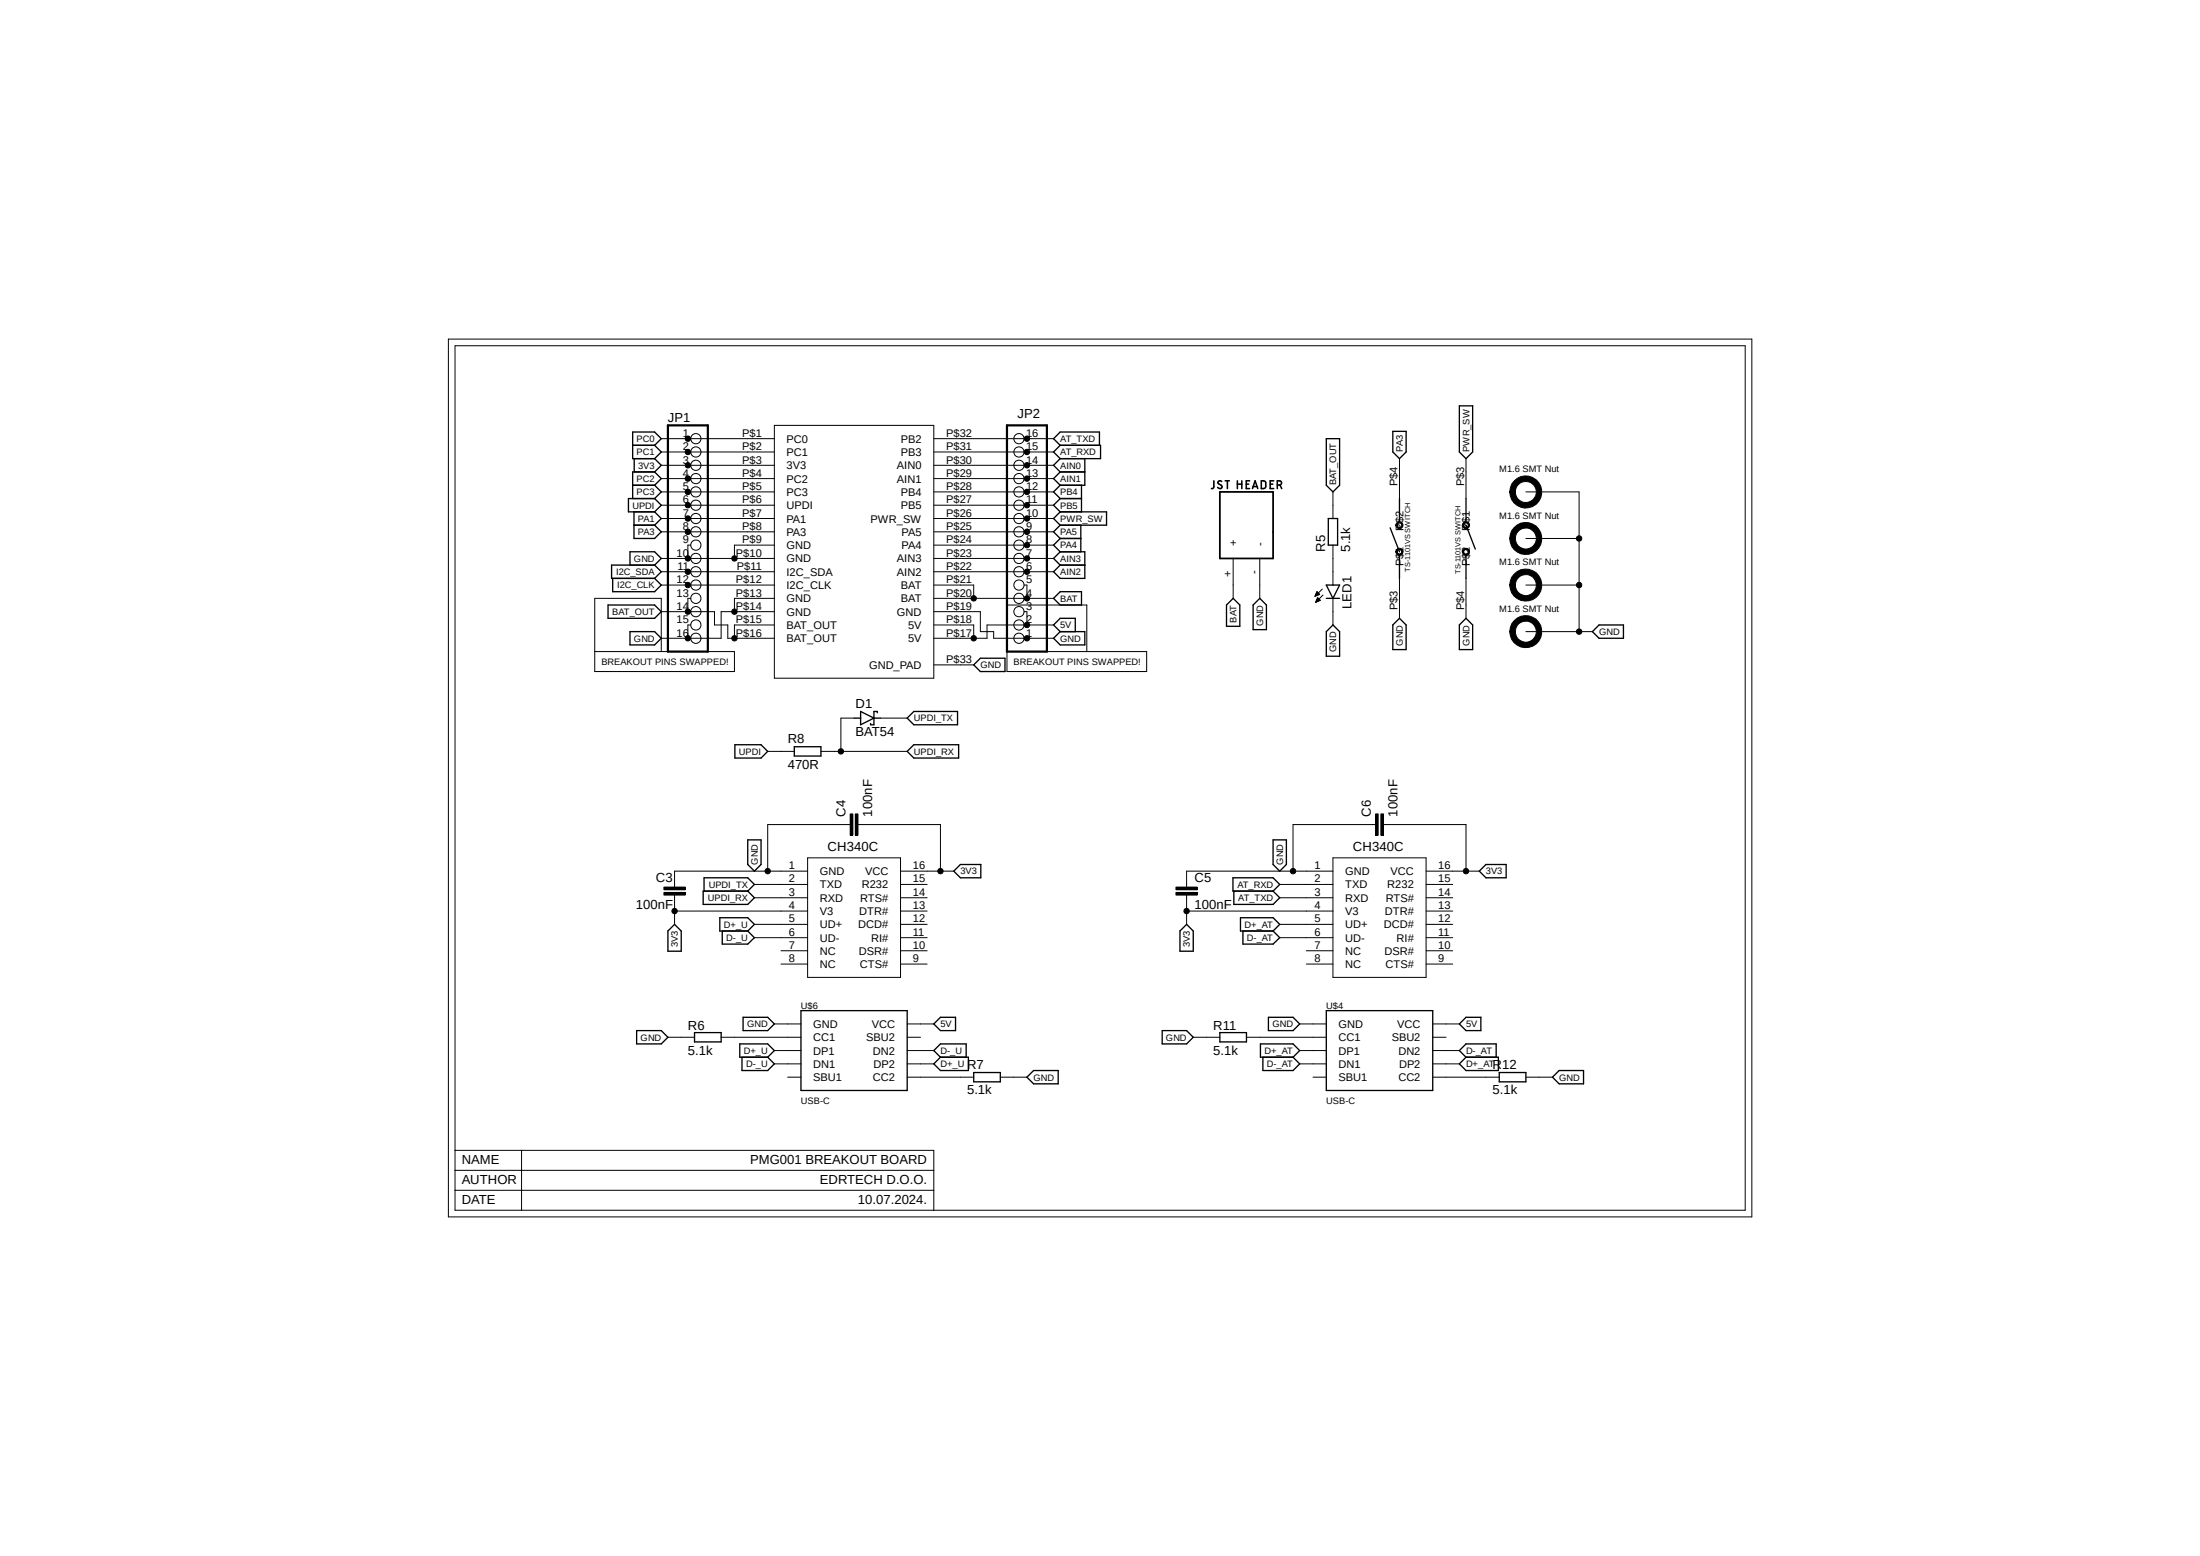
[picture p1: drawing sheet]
<svg xmlns="http://www.w3.org/2000/svg" width="420mm" height="297mm" viewBox="0 0 420 297" stroke-linecap="round" stroke-linejoin="round" font-family="sans-serif">
<path d="M85.5 64.6l249.1 167.8M334.6 64.6l-249.1 167.8" fill="none" stroke="#fff" stroke-width=".19"/>
<g fill="none" stroke="#000" stroke-width=".19">
<path d="M85.6 64.7h248.8v167.6h-248.8zM86.9 66h246.3v165h-246.3zM126.2 83.7h21.6M126.2 86.3h21.6M126.2 88.8h21.6M126.2 91.4h21.6M126.2 93.9h21.6M126.2 96.4h21.6M126.2 99h21.6M147.8 81.2h30.5v48.3h-30.5zM178.3 83.7h22.8M178.3 86.3h22.8"/>
<path d="M178.3 88.8h22.8M178.3 91.4h22.8M178.3 93.9h22.8M178.3 96.4h22.8M178.3 99h22.8M254.5 93.9v5.1M266.6 99.9a.7 .7 0 0 1 1.1 0 .7 .7 0 0 1-.4 1.1 .7 .7 0 0 1-.9-.8h.3a.45 .45 0 0 1 .5-.4 .45 .45 0 0 1 .4 .5 .45 .45 0 0 1-.6 .3l-.3-.4h-.3zM267.2 87.5v7.7M279.3 99.9a.7 .7 0 0 1 1.1 0 .7 .7 0 0 1-.4 1.1 .7 .7 0 0 1-.9-.8h.3a.45 .45 0 0 1 .5-.4 .45 .45 0 0 1 .4 .5 .45 .45 0 0 1-.6 .3l-.3-.4h-.3zM279.9 87.5v7.7M289.1 91.8a3.1 3.1 0 0 1 4.8 .6 3.1 3.1 0 0 1-1.8 4.5 3.1 3.1 0 0 1-3.9-3h1.1a2.01 2.01 0 0 1 2.7-1.9 2.01 2.01 0 0 1 .8 3.2 2.01 2.01 0 0 1-3.3-.3l-.2-1h-1.1l.4-1.5zM291.3 93.9h10.2v26.7"/>
<path d="M126.2 101.5h21.6M126.2 106.6h21.6M126.2 109.1h21.6M126.2 111.7h21.6M126.2 116.8h10.2v2.5h2.5v2.5h8.9M131.9 114.2h-.6v2.6M131.9 104.1h-.6v2.5M131.9 119.3h-.6v2.5M147.8 114.2h-7.6v2.6M147.8 104.1h-7.6v2.5M147.8 119.3h-7.6v2.5M147.8 116.8h-10.1v5h-11.5"/>
<path d="M178.3 114.2h22.8M178.3 101.5h22.8M178.3 104.1h22.8M178.3 106.6h22.8M178.3 109.1h22.8M178.3 111.7h7.6v2.5M178.3 116.8h8.9v3.8h2.5v1.2h11.4M178.3 119.3h7.6v2.5M195.5 111.7h.5v2.5M195.5 116.8h.5v2.5M201.1 119.3h-12.7v2.5h-10.1M235.4 106.6v7.6"/>
<path d="M240.5 106.6v7.6M251.1 113.7h.1M251.1 113.7h.3M251.2 113.6h.4M251.2 113.5h.6M251.2 113.4h.7M251.2 114.9h.1M251.2 113.3h.6M251.2 114.8h.3M251.2 114.7h.5M251.3 113.2h.4M251.3 114.6h.6"/>
<path d="M251.3 113.2h.3M251.3 114.6h.7M251.4 113h.1M251.4 114.5h.5M251.4 112.9l.5 .6-.9 .3zM251.4 114.4h.4M251.5 114.3h.3M251.5 114.2h.2M251.5 114.1l.6 .5-.9 .4zM251.5 114.1l.1 .1M252.4 112.4l-1.4 1.4M252.6 113.6l-1.4 1.4"/>
<path d="M254.5 104.1v7.6M254.5 114.2v5.1M266.6 105a.7 .7 0 0 1 1.1 0 .7 .7 0 0 1-.4 1.1 .7 .7 0 0 1-.9-.8h.3a.45 .45 0 0 1 .5-.4 .45 .45 0 0 1 .4 .5 .45 .45 0 0 1-.6 .3l-.3-.4h-.3zM267.2 110.4v7.6M279.3 105a.7 .7 0 0 1 1.1 0 .7 .7 0 0 1-.4 1.1 .7 .7 0 0 1-.9-.8h.3a.45 .45 0 0 1 .5-.4 .45 .45 0 0 1 .4 .5 .45 .45 0 0 1-.6 .3l-.3-.4h-.3zM279.9 110.4v7.6M289.1 100.7a3.1 3.1 0 0 1 4.8 .6 3.1 3.1 0 0 1-1.8 4.5 3.1 3.1 0 0 1-3.9-3h1.1a2.01 2.01 0 0 1 2.7-1.9 2.01 2.01 0 0 1 .8 3.2 2.01 2.01 0 0 1-3.3-.3l-.2-1h-1.1l.4-1.5zM289.1 109.6a3.1 3.1 0 0 1 4.8 .6 3.1 3.1 0 0 1-1.8 4.5 3.1 3.1 0 0 1-3.9-3h1.1a2.01 2.01 0 0 1 2.7-1.9 2.01 2.01 0 0 1 .8 3.2 2.01 2.01 0 0 1-3.3-.4l-.2-.9h-1.1l.4-1.5zM289.1 118.5a3.1 3.1 0 0 1 4.8 .5 3.1 3.1 0 0 1-1.8 4.6 3.1 3.1 0 0 1-3.9-3h1.1a2.01 2.01 0 0 1 2.7-1.9 2.01 2.01 0 0 1 .8 3.2 2.01 2.01 0 0 1-3.3-.4l-.2-.9h-1.1l.4-1.5zM291.3 111.7h10.2M291.3 102.8h10.2M113.5 124.4h26.7v3.8h-26.7v-14h12.7v10.2"/>
<path d="M163.1 137.1h-2.6v6.3M168.1 137.1h5.1M178.3 126.9h7.6M192.2 124.4h26.7v3.8h-26.7v-12.7h15.3v8.9M291.3 120.6h12.7M146.6 143.4h5M156.7 143.4h16.5M162.3 155.4h.5v4h-.5zM162.3 157.4h-15.7v8.9M163.3 155.4h.5v4h-.5zM163.8 157.4h15.7v8.9M262.6 155.4h.5v4h-.5z"/>
<path d="M262.6 157.4h-15.8v8.9M263.6 155.4h.5v4h-.5zM264.1 157.4h15.8v8.9M126.7 170.3h4.1v.6h-4.1zM126.7 169.3h4.1v.5h-4.1zM128.8 173.9h25.4M128.8 170.9v5.5M144 168.8h10.2M144 171.4h10.2M144 176.4h10.2M144 179h10.2M154.2 166.3h-25.4v3"/>
<path d="M154.2 163.7h17.7v22.9h-17.7zM171.9 166.3h10.2M171.9 168.8h5.1M171.9 171.4h5.1M171.9 173.9h5.1M171.9 176.4h5.1M171.9 179h5.1M224.5 170.3h4.1v.6h-4.1zM224.5 169.3h4.1v.5h-4.1zM226.5 173.9h28M226.5 170.9v5.5M244.3 168.8h10.2"/>
<path d="M244.3 171.4h10.2M244.3 176.4h10.2M244.3 179h10.2M254.5 163.7h17.7v22.9h-17.7zM254.5 166.3h-28v3M272.2 166.3h10.2M272.2 168.8h5.1M272.2 171.4h5.1M272.2 173.9h5.1M272.2 176.4h5.1M272.2 179h5.1M127.5 198h5.1"/>
<path d="M137.7 198h15.2M147.8 195.5h5.1M149.1 181.5h5.1M149.1 184h5.1M171.9 181.5h5.1M171.9 184h5.1M173.2 195.5h5.1M173.2 198h2.5M227.8 198h5.1M238 198h15.2M248.1 195.5h5.1M249.4 181.5h5.1"/>
<path d="M249.4 184h5.1M272.2 181.5h5.1M272.2 184h5.1M273.5 195.5h5.1M273.5 198h2.6M86.9 219.6h91.4v11.4M99.6 219.6v11.4M147.8 200.5h5.1M147.8 203.1h5.1M150.4 205.6h2.5M173.2 200.5h5.1M173.2 203.1h5.1"/>
<path d="M173.2 205.6h12.7M191 205.6h5M248.1 200.5h5.1M248.1 203.1h5.1M250.7 205.6h2.5M273.5 200.5h5.1M273.5 203.1h5.1M273.5 205.6h12.7M291.3 205.6h5.1M86.9 223.4h91.4M86.9 227.2h91.4"/>
<circle cx="131.3" cy="86.3" r=".51"/>
<circle cx="131.3" cy="99" r=".51"/>
<circle cx="131.3" cy="96.4" r=".51"/>
<circle cx="131.3" cy="88.8" r=".51"/>
<circle cx="131.3" cy="91.4" r=".51"/>
<circle cx="131.3" cy="83.7" r=".51"/>
<circle cx="131.3" cy="93.9" r=".51"/>
<circle cx="132.8" cy="88.8" r=".98"/>
<circle cx="132.8" cy="96.4" r=".98"/>
<circle cx="132.8" cy="99" r=".98"/>
<circle cx="132.8" cy="86.3" r=".98"/>
<circle cx="132.8" cy="93.9" r=".98"/>
<circle cx="132.8" cy="83.7" r=".98"/>
<circle cx="132.8" cy="91.4" r=".98"/>
<circle cx="194.5" cy="96.4" r=".98"/>
<circle cx="194.5" cy="99" r=".98"/>
<circle cx="194.5" cy="88.8" r=".98"/>
<circle cx="194.5" cy="86.3" r=".98"/>
<circle cx="194.5" cy="93.9" r=".98"/>
<circle cx="194.5" cy="83.7" r=".98"/>
<circle cx="194.5" cy="91.4" r=".98"/>
<circle cx="196" cy="83.7" r=".51"/>
<circle cx="196" cy="96.4" r=".51"/>
<circle cx="196" cy="93.9" r=".51"/>
<circle cx="196" cy="86.3" r=".51"/>
<circle cx="196" cy="99" r=".51"/>
<circle cx="196" cy="91.4" r=".51"/>
<circle cx="196" cy="88.8" r=".51"/>
<circle cx="131.3" cy="106.6" r=".51"/>
<circle cx="131.3" cy="116.8" r=".51"/>
<circle cx="131.3" cy="101.5" r=".51"/>
<circle cx="131.3" cy="109.1" r=".51"/>
<circle cx="131.3" cy="111.7" r=".51"/>
<circle cx="132.8" cy="104.1" r=".98"/>
<circle cx="132.8" cy="109.1" r=".98"/>
<circle cx="132.8" cy="111.7" r=".98"/>
<circle cx="132.8" cy="106.6" r=".98"/>
<circle cx="132.8" cy="101.5" r=".98"/>
<circle cx="132.8" cy="119.3" r=".98"/>
<circle cx="132.8" cy="116.8" r=".98"/>
<circle cx="132.8" cy="114.2" r=".98"/>
<circle cx="140.2" cy="106.6" r=".51"/>
<circle cx="140.2" cy="116.8" r=".51"/>
<circle cx="185.9" cy="114.2" r=".51"/>
<circle cx="194.5" cy="111.7" r=".98"/>
<circle cx="194.5" cy="116.8" r=".98"/>
<circle cx="194.5" cy="104.1" r=".98"/>
<circle cx="194.5" cy="101.5" r=".98"/>
<circle cx="194.5" cy="119.3" r=".98"/>
<circle cx="194.5" cy="109.1" r=".98"/>
<circle cx="194.5" cy="106.6" r=".98"/>
<circle cx="194.5" cy="114.2" r=".98"/>
<circle cx="196" cy="119.3" r=".51"/>
<circle cx="196" cy="101.5" r=".51"/>
<circle cx="196" cy="104.1" r=".51"/>
<circle cx="196" cy="114.2" r=".51"/>
<circle cx="196" cy="109.1" r=".51"/>
<circle cx="196" cy="106.6" r=".51"/>
<circle cx="301.5" cy="102.8" r=".51"/>
<circle cx="301.5" cy="111.7" r=".51"/>
<circle cx="131.3" cy="121.8" r=".51"/>
<circle cx="132.8" cy="121.8" r=".98"/>
<circle cx="140.2" cy="121.8" r=".51"/>
<circle cx="185.9" cy="121.8" r=".51"/>
<circle cx="194.5" cy="121.8" r=".98"/>
<circle cx="196" cy="121.8" r=".51"/>
<circle cx="301.5" cy="120.6" r=".51"/>
<circle cx="160.5" cy="143.4" r=".51"/>
<circle cx="128.8" cy="173.9" r=".51"/>
<circle cx="146.6" cy="166.3" r=".51"/>
<circle cx="179.5" cy="166.3" r=".51"/>
<circle cx="226.5" cy="173.9" r=".51"/>
<circle cx="246.8" cy="166.3" r=".51"/>
<circle cx="279.9" cy="166.3" r=".51"/>
</g>
<g fill="none" stroke="#000" stroke-width=".25">
<path d="M278.6 77.5h2.5v8.8l-1.2 1.2-1.3-1.2zM120.8 85h4.2M120.8 92.6h4.2M121 97.7v5.1h4l1.2-1.3-1.2-1.3M121.1 87.5v2.6M125 95.2l1.2 1.2-1.2 1.3M125 95.2h-5v2.5h5M125 85l1.2-1.3-1.2-1.2h-4.2v5h4.2M125 90.1h-4.2v5.1M125 85l1.2 1.3-1.2 1.2M125 87.5l1.2 1.3-1.2 1.3M125 90.1l1.2 1.3-1.2 1.2"/>
<path d="M125 92.6l1.2 1.3-1.2 1.3M125 97.7l1.2 1.3-1.2 1.2M202.4 87.5l-1.3 1.3 1.3 1.3M202.4 97.7h8.8v2.5h-8.8M202.4 95.2h4.1M202.4 85l-1.3-1.3 1.3-1.2h7.5v2.5M202.4 85h7.7v2.5h-7.7M202.4 85l-1.3 1.3 1.3 1.2M202.4 90.1h4.7M202.4 97.7l-1.3 1.3 1.3 1.2M202.4 95.2l-1.3 1.2 1.3 1.3M202.4 92.6l-1.3 1.3 1.3 1.3"/>
<path d="M202.4 90.1l-1.3 1.3 1.3 1.2M206.5 92.6v5.1M207.1 87.5v5.1h-4.7M253.2 83.7h2.5v8.9l-1.2 1.3-1.3-1.3zM253.6 99h1.8v5.1h-1.8zM265.9 82.3h2.5v4l-1.2 1.2-1.3-1.2zM267.2 95.2v4.5M279.9 95.2v4.5M116.1 115.5h8.9l1.2 1.3-1.2 1.2h-8.9zM117 110.4v2.5h8l1.2-1.2-1.2-1.3M120.3 107.9v-2.6h4.7l1.2 1.3-1.2 1.3M121 100.2h4"/>
<path d="M125 107.9h-8.2v2.5h8.2M125 107.9l1.2 1.2-1.2 1.3M201.1 114.2l1.3-1.3h4.1v2.6h-4.1zM202.4 105.3h4.7v5.1h-4.7l-1.3-1.3 1.3-1.2M202.4 107.9h4.7M202.4 102.8l-1.3 1.3 1.3 1.2M202.4 102.8h3.9M202.4 105.3l-1.3 1.3 1.3 1.3M202.4 100.2l-1.3 1.3 1.3 1.3M206.3 100.2v5.1M235.4 114.2l1.3 1.3v4h-2.6v-4zM239.2 115.5l1.3-1.3 1.3 1.3v4.7h-2.6z"/>
<path d="M253.2 111.7h2.5l-1.2 2.5zM253.2 114.2h2.5M254.5 119.3l1.2 1.3v4.7h-2.5v-4.7zM265.4 100.8l1.8 4.5M267.2 118l1.2 1.3v4.7h-2.5v-4.7zM267.2 105.8v4.6M278.6 119.3l1.3-1.3 1.2 1.3v4.7h-2.5zM279.9 105.8v4.6M279.9 100.2l1.7 4.6M120.3 120.6h4.7l1.2 1.2-1.2 1.3h-4.7zM163.1 137.1h1.2M164.3 135.8l2.5 1.3-2.5 1.2z"/>
<path d="M166.8 137.1h1.3M167.5 136.1v-.3h-.7v2.5h-.6v-.2M173.2 137.1l1.3-1.3h8.3v2.5h-8.3zM185.9 126.9l1.3-1.3h4.7v2.6h-4.7zM201.1 121.8l1.3-1.2h4.7v2.5h-4.7zM202.4 120.6l-1.3-1.3 1.3-1.3h2.9v2.6M304 120.6l1.3-1.3h4.6v2.5h-4.6zM140.3 142.2h5l1.3 1.2-1.3 1.3h-5zM151.6 142.5h5.1v1.8h-5.1zM173.2 143.4l1.3-1.2h8.5v2.5h-8.5zM128.8 176.4l1.2 1.3v3.9h-2.5v-3.9zM134.2 170.1h8.5l1.3 1.3-1.3 1.2h-8.5z"/>
<path d="M134.4 170.1v-2.5h8.3l1.3 1.2-1.3 1.3M137.4 175.2h5.3l1.3 1.2-1.3 1.3h-5.3zM137.9 177.7v2.5h4.8l1.3-1.2-1.3-1.3M142.7 160.3h2.6v4.7l-1.3 1.3-1.3-1.3zM182.1 166.3l1.2-1.3h3.9v2.6h-3.9zM225.3 177.7l1.2-1.3 1.3 1.3v3.9h-2.5zM235.4 167.6h7.6l1.3 1.2-1.3 1.3h-7.6zM235.5 170.1v2.5h7.5l1.3-1.2-1.3-1.3M236.8 175.2h6.2l1.3 1.2-1.3 1.3h-6.2zM237.3 177.7v2.5h5.7l1.3-1.2-1.3-1.3M243 160.3h2.6v4.7l-1.3 1.3-1.3-1.3zM282.4 166.3l1.3-1.3h3.8v2.6h-3.8z"/>
<path d="M121.5 196.7h4.7l1.3 1.3-1.3 1.3h-4.7zM132.6 197.1h5.1v1.8h-5.1zM141.2 199.3h5.4l1.2 1.2-1.2 1.3h-5.4zM141.9 194.2h4.7l1.2 1.3-1.2 1.2h-4.7zM152.9 192.9h20.3v15.3h-20.3zM178.3 195.5l1.2-1.3h2.9v2.5h-2.9zM221.9 196.7h4.6l1.3 1.3-1.3 1.3h-4.6zM232.9 197.1h5.1v1.8h-5.1zM240.6 199.3h6.2l1.3 1.2-1.3 1.3h-6.2zM242.1 194.2h4.7l1.3 1.3-1.3 1.2h-4.7zM253.2 192.9h20.3v15.3h-20.3zM278.6 195.5l1.3-1.3h2.8v2.5h-2.8z"/>
<path d="M141.6 201.8v2.5h5l1.2-1.2-1.2-1.3M179.5 201.8h5.4v2.5h-5.4l-1.2-1.2zM179.5 201.8l-1.2-1.3 1.2-1.2h4.9v2.5M185.9 204.7h5.1v1.8h-5.1zM196 205.6l1.3-1.3h4.7v2.6h-4.7zM241.1 201.8v2.5h5.7l1.3-1.2-1.3-1.3M279.9 201.8h6.1v2.5h-6.1l-1.3-1.2zM279.9 201.8l-1.3-1.3 1.3-1.2h5.7v2.5M286.2 204.7h5.1v1.8h-5.1zM297.6 204.3h4.7v2.6h-4.7l-1.2-1.3z"/>
</g>
<g fill="#000">
<path d="M289.1 91.8a3.1 3.1 0 0 1 4.8 .6 3.1 3.1 0 0 1-1.8 4.5 3.1 3.1 0 0 1-3.9-3h1.1a2.01 2.01 0 0 1 2.7-1.9 2.01 2.01 0 0 1 .8 3.2 2.01 2.01 0 0 1-3.3-.3l-.2-1h-1.1l.4-1.5z" fill-rule="evenodd"/>
<path d="M266.6 105a.7 .7 0 0 1 1.1 0 .7 .7 0 0 1-.4 1.1 .7 .7 0 0 1-.9-.8h.3a.45 .45 0 0 1 .5-.4 .45 .45 0 0 1 .4 .5 .45 .45 0 0 1-.6 .3l-.3-.4h-.3z" fill-rule="evenodd"/>
<path d="M266.6 99.9a.7 .7 0 0 1 1.1 0 .7 .7 0 0 1-.4 1.1 .7 .7 0 0 1-.9-.8h.3a.45 .45 0 0 1 .5-.4 .45 .45 0 0 1 .4 .5 .45 .45 0 0 1-.6 .3l-.3-.4h-.3z" fill-rule="evenodd"/>
<path d="M279.3 99.9a.7 .7 0 0 1 1.1 0 .7 .7 0 0 1-.4 1.1 .7 .7 0 0 1-.9-.8h.3a.45 .45 0 0 1 .5-.4 .45 .45 0 0 1 .4 .5 .45 .45 0 0 1-.6 .3l-.3-.4h-.3z" fill-rule="evenodd"/>
<path d="M279.3 105a.7 .7 0 0 1 1.1 0 .7 .7 0 0 1-.4 1.1 .7 .7 0 0 1-.9-.8h.3a.45 .45 0 0 1 .5-.4 .45 .45 0 0 1 .4 .5 .45 .45 0 0 1-.6 .3l-.3-.4h-.3z" fill-rule="evenodd"/>
<path d="M289.1 100.7a3.1 3.1 0 0 1 4.8 .6 3.1 3.1 0 0 1-1.8 4.5 3.1 3.1 0 0 1-3.9-3h1.1a2.01 2.01 0 0 1 2.7-1.9 2.01 2.01 0 0 1 .8 3.2 2.01 2.01 0 0 1-3.3-.3l-.2-1h-1.1l.4-1.5z" fill-rule="evenodd"/>
<path d="M289.1 109.6a3.1 3.1 0 0 1 4.8 .6 3.1 3.1 0 0 1-1.8 4.5 3.1 3.1 0 0 1-3.9-3h1.1a2.01 2.01 0 0 1 2.7-1.9 2.01 2.01 0 0 1 .8 3.2 2.01 2.01 0 0 1-3.3-.4l-.2-.9h-1.1l.4-1.5z" fill-rule="evenodd"/>
<path d="M289.1 118.5a3.1 3.1 0 0 1 4.8 .5 3.1 3.1 0 0 1-1.8 4.6 3.1 3.1 0 0 1-3.9-3h1.1a2.01 2.01 0 0 1 2.7-1.9 2.01 2.01 0 0 1 .8 3.2 2.01 2.01 0 0 1-3.3-.4l-.2-.9h-1.1l.4-1.5z" fill-rule="evenodd"/>
<path d="M162.3 155.4h.5v4h-.5z" fill-rule="evenodd"/>
<path d="M163.3 155.4h.5v4h-.5z" fill-rule="evenodd"/>
<path d="M262.6 155.4h.5v4h-.5z" fill-rule="evenodd"/>
<path d="M263.6 155.4h.5v4h-.5z" fill-rule="evenodd"/>
<path d="M126.7 170.3h4.1v.6h-4.1z" fill-rule="evenodd"/>
<path d="M126.7 169.3h4.1v.5h-4.1z" fill-rule="evenodd"/>
<path d="M224.5 170.3h4.1v.6h-4.1z" fill-rule="evenodd"/>
<path d="M224.5 169.3h4.1v.5h-4.1z" fill-rule="evenodd"/>
<circle cx="131.3" cy="86.3" r=".51"/>
<circle cx="131.3" cy="99" r=".51"/>
<circle cx="131.3" cy="96.4" r=".51"/>
<circle cx="131.3" cy="88.8" r=".51"/>
<circle cx="131.3" cy="91.4" r=".51"/>
<circle cx="131.3" cy="83.7" r=".51"/>
<circle cx="131.3" cy="93.9" r=".51"/>
<circle cx="196" cy="83.7" r=".51"/>
<circle cx="196" cy="96.4" r=".51"/>
<circle cx="196" cy="93.9" r=".51"/>
<circle cx="196" cy="86.3" r=".51"/>
<circle cx="196" cy="99" r=".51"/>
<circle cx="196" cy="91.4" r=".51"/>
<circle cx="196" cy="88.8" r=".51"/>
<circle cx="131.3" cy="106.6" r=".51"/>
<circle cx="131.3" cy="116.8" r=".51"/>
<circle cx="131.3" cy="101.5" r=".51"/>
<circle cx="131.3" cy="109.1" r=".51"/>
<circle cx="131.3" cy="111.7" r=".51"/>
<circle cx="140.2" cy="106.6" r=".51"/>
<circle cx="140.2" cy="116.8" r=".51"/>
<circle cx="185.9" cy="114.2" r=".51"/>
<circle cx="196" cy="119.3" r=".51"/>
<circle cx="196" cy="101.5" r=".51"/>
<circle cx="196" cy="104.1" r=".51"/>
<circle cx="196" cy="114.2" r=".51"/>
<circle cx="196" cy="109.1" r=".51"/>
<circle cx="196" cy="106.6" r=".51"/>
<circle cx="301.5" cy="102.8" r=".51"/>
<circle cx="301.5" cy="111.7" r=".51"/>
<circle cx="131.3" cy="121.8" r=".51"/>
<circle cx="140.2" cy="121.8" r=".51"/>
<circle cx="185.9" cy="121.8" r=".51"/>
<circle cx="196" cy="121.8" r=".51"/>
<circle cx="301.5" cy="120.6" r=".51"/>
<circle cx="160.5" cy="143.4" r=".51"/>
<circle cx="128.8" cy="173.9" r=".51"/>
<circle cx="146.6" cy="166.3" r=".51"/>
<circle cx="179.5" cy="166.3" r=".51"/>
<circle cx="226.5" cy="173.9" r=".51"/>
<circle cx="246.8" cy="166.3" r=".51"/>
<circle cx="279.9" cy="166.3" r=".51"/>
</g>
<path d="M127.5 81.2h7.6v43.2h-7.6zM192.2 81.2h7.7v43.2h-7.7z" fill="none" stroke="#000" stroke-width=".42"/>
<path d="M232.9 93.9h10.1v12.7h-10.1z" fill="none" stroke="#000" stroke-width=".34"/>
<g fill="none" stroke="#000" stroke-width=".3">
<path d="M231.7 91.8v1.3l-.4 .2M233.2 91.9a.38 .38 0 0 0-.5-.1 .38 .38 0 0 0-.2 .4l.6 .4a.34 .34 0 0 1 .2 .4 .34 .34 0 0 1-.3 .3l-.5-.3M233.9 91.8h.8M234.3 91.8v1.5M236.2 91.8v1.5M236.2 92.4h.9M237.1 91.8v1.5M237.9 92.4h.5M238.5 91.8h-.6v1.5h.6M239.1 93.3l.5-1.5 .5 1.5M239.2 92.9h.8M240.8 91.8h.6l.2 .2a1.17 1.17 0 0 1-.2 1.2l-.6 .1z"/>
<path d="M242.5 92.4h.5M243.2 91.8h-.7v1.5h.7M243.8 92.6h.5a.4 .4 0 0 0 .4-.4 .4 .4 0 0 0-.4-.4h-.5v1.5M244.3 92.6l.4 .7"/>
</g>
<g font-size="2.5">
<text x="127.5" y="80.6">JP1</text>
<text x="194.3" y="79.8">JP2</text>
<text x="253" y="105.3" transform="rotate(-90 253 105.3)">R5</text>
<text x="257.8" y="105.3" transform="rotate(-90 257.8 105.3)">5.1k</text>
<text x="258" y="116.2" transform="rotate(-90 258 116.2)">LED1</text>
<text x="163.3" y="135.2">D1</text>
<text x="150.4" y="141.9">R8</text>
<text x="163.3" y="140.5">BAT54</text>
<text x="150.4" y="146.7">470R</text>
<text x="161.4" y="155.9" transform="rotate(-90 161.4 155.9)">C4</text>
<text x="166.5" y="155.9" transform="rotate(-90 166.5 155.9)">100nF</text>
<text x="261.7" y="155.9" transform="rotate(-90 261.7 155.9)">C6</text>
<text x="266.8" y="155.9" transform="rotate(-90 266.8 155.9)">100nF</text>
<text x="158" y="162.5">CH340C</text>
<text x="258.3" y="162.5">CH340C</text>
<text x="121.4" y="173.5">100nF</text>
<text x="125.2" y="168.4">C3</text>
<text x="228.1" y="173.5">100nF</text>
<text x="228.1" y="168.4">C5</text>
<text x="131.3" y="196.5">R6</text>
<text x="231.6" y="196.5">R11</text>
<text x="131.3" y="201.3">5.1k</text>
<text x="231.6" y="201.3">5.1k</text>
<text x="184.6" y="208.9">5.1k</text>
<text x="184.6" y="204.1">R7</text>
<text x="285" y="208.9">5.1k</text>
<text x="285" y="204.1">R12</text>
<text x="88.1" y="222.1">NAME</text>
<text x="88.1" y="225.9">AUTHOR</text>
<text x="143.2" y="222.1">PMG001 BREAKOUT BOARD</text>
<text x="156.5" y="225.9">EDRTECH D.O.O.</text>
<text x="88.1" y="229.7">DATE</text>
<text x="163.8" y="229.7">10.07.2024.</text>
</g>
<g font-size="2.1">
<text x="130.3" y="83.4">1</text>
<text x="141.7" y="83.4">P$1</text>
<text x="180.6" y="83.4">P$32</text>
<text x="195.9" y="83.4">16</text>
<text x="130.3" y="85.9">2</text>
<text x="130.3" y="88.5">3</text>
<text x="141.7" y="88.5">P$3</text>
<text x="141.7" y="85.9">P$2</text>
<text x="150.2" y="89.6">3V3</text>
<text x="150.2" y="87">PC1</text>
<text x="150.2" y="84.5">PC0</text>
<text x="171.2" y="89.6">AIN0</text>
<text x="172" y="87">PB3</text>
<text x="172" y="84.5">PB2</text>
<text x="180.6" y="88.5">P$30</text>
<text x="180.6" y="85.9">P$31</text>
<text x="195.9" y="88.5">14</text>
<text x="195.9" y="85.9">15</text>
<text x="130.3" y="91">4</text>
<text x="130.3" y="93.6">5</text>
<text x="141.7" y="93.6">P$5</text>
<text x="141.7" y="91">P$4</text>
<text x="150.2" y="94.7">PC3</text>
<text x="150.2" y="92.1">PC2</text>
<text x="171.2" y="92.1">AIN1</text>
<text x="172" y="94.7">PB4</text>
<text x="180.6" y="93.6">P$28</text>
<text x="180.6" y="91">P$29</text>
<text x="195.9" y="93.6">12</text>
<text x="195.9" y="91">13</text>
<text x="266.8" y="92.8" transform="rotate(-90 266.8 92.8)">P$4</text>
<text x="279.5" y="92.8" transform="rotate(-90 279.5 92.8)">P$3</text>
<text x="130.3" y="96.1">6</text>
<text x="130.3" y="98.6">7</text>
<text x="130.3" y="101.2">8</text>
<text x="141.7" y="101.2">P$8</text>
<text x="141.7" y="98.6">P$7</text>
<text x="141.7" y="96.1">P$6</text>
<text x="150.2" y="99.7">PA1</text>
<text x="150.2" y="97.2">UPDI</text>
<text x="166.2" y="99.7">PWR_SW</text>
<text x="172" y="97.2">PB5</text>
<text x="180.6" y="101.2">P$25</text>
<text x="180.6" y="98.6">P$26</text>
<text x="180.6" y="96.1">P$27</text>
<text x="195.9" y="101.2">9</text>
<text x="195.9" y="98.6">10</text>
<text x="195.9" y="96.1">11</text>
<text x="267.9" y="101.3" transform="rotate(-90 267.9 101.3)">P$2</text>
<text x="280.6" y="101.3" transform="rotate(-90 280.6 101.3)">P$1</text>
<text x="129.2" y="106.3">10</text>
<text x="130.3" y="103.7">9</text>
<text x="140.5" y="106.3">P$10</text>
<text x="141.7" y="103.7">P$9</text>
<text x="150.2" y="107.4">GND</text>
<text x="150.2" y="104.8">GND</text>
<text x="150.2" y="102.3">PA3</text>
<text x="171.2" y="107.4">AIN3</text>
<text x="172.1" y="104.8">PA4</text>
<text x="172.1" y="102.3">PA5</text>
<text x="180.6" y="106.3">P$23</text>
<text x="180.6" y="103.7">P$24</text>
<text x="195.9" y="106.3">7</text>
<text x="195.9" y="103.7">8</text>
<text x="236.2" y="104.3" transform="rotate(-90 236.2 104.3)">+</text>
<text x="241.3" y="104.3" transform="rotate(-90 241.3 104.3)">-</text>
<text x="129.2" y="111.3">12</text>
<text x="129.2" y="113.9">13</text>
<text x="129.3" y="108.8">11</text>
<text x="140.5" y="113.9">P$13</text>
<text x="140.5" y="111.3">P$12</text>
<text x="140.7" y="108.8">P$11</text>
<text x="150.2" y="112.4">I2C_CLK</text>
<text x="150.2" y="109.9">I2C_SDA</text>
<text x="171.2" y="109.9">AIN2</text>
<text x="172" y="112.4">BAT</text>
<text x="180.6" y="113.9">P$20</text>
<text x="180.6" y="111.3">P$21</text>
<text x="180.6" y="108.8">P$22</text>
<text x="195.9" y="113.9">4</text>
<text x="195.9" y="111.3">5</text>
<text x="195.9" y="108.8">6</text>
<text x="235.1" y="110.2" transform="rotate(-90 235.1 110.2)">+</text>
<text x="240.2" y="109.6" transform="rotate(-90 240.2 109.6)">-</text>
<text x="267.9" y="108.1" transform="rotate(-90 267.9 108.1)">P$1</text>
<text x="280.6" y="108.1" transform="rotate(-90 280.6 108.1)">P$2</text>
<text x="129.2" y="116.4">14</text>
<text x="129.2" y="119">15</text>
<text x="140.5" y="119">P$15</text>
<text x="140.5" y="116.4">P$14</text>
<text x="150.2" y="117.5">GND</text>
<text x="150.2" y="115">GND</text>
<text x="171.2" y="117.5">GND</text>
<text x="172" y="115">BAT</text>
<text x="180.6" y="119">P$18</text>
<text x="180.6" y="116.4">P$19</text>
<text x="195.9" y="119">2</text>
<text x="195.9" y="116.4">3</text>
<text x="266.8" y="116.5" transform="rotate(-90 266.8 116.5)">P$3</text>
<text x="279.5" y="116.5" transform="rotate(-90 279.5 116.5)">P$4</text>
<text x="129.2" y="121.5">16</text>
<text x="140.5" y="121.5">P$16</text>
<text x="150.2" y="122.6">BAT_OUT</text>
<text x="150.2" y="120.1">BAT_OUT</text>
<text x="173.4" y="122.6">5V</text>
<text x="173.4" y="120.1">5V</text>
<text x="180.6" y="121.5">P$17</text>
<text x="195.9" y="121.5">1</text>
<text x="165.9" y="127.7">GND_PAD</text>
<text x="180.6" y="126.6">P$33</text>
<text x="150.6" y="165.9">1</text>
<text x="156.5" y="167">GND</text>
<text x="165.1" y="167">VCC</text>
<text x="174.3" y="165.9">16</text>
<text x="251" y="165.9">1</text>
<text x="256.8" y="167">GND</text>
<text x="265.5" y="167">VCC</text>
<text x="274.6" y="165.9">16</text>
<text x="150.6" y="168.4">2</text>
<text x="150.6" y="171">3</text>
<text x="150.6" y="173.5">4</text>
<text x="156.5" y="169.6">TXD</text>
<text x="156.5" y="172.1">RXD</text>
<text x="164.2" y="172.1">RTS#</text>
<text x="164.5" y="169.6">R232</text>
<text x="174.3" y="173.5">13</text>
<text x="174.3" y="171">14</text>
<text x="174.3" y="168.4">15</text>
<text x="251" y="168.4">2</text>
<text x="251" y="171">3</text>
<text x="251" y="173.5">4</text>
<text x="256.8" y="169.6">TXD</text>
<text x="256.8" y="172.1">RXD</text>
<text x="264.5" y="172.1">RTS#</text>
<text x="264.8" y="169.6">R232</text>
<text x="274.6" y="173.5">13</text>
<text x="274.6" y="171">14</text>
<text x="274.6" y="168.4">15</text>
<text x="150.6" y="176.1">5</text>
<text x="150.6" y="178.6">6</text>
<text x="156.5" y="174.7">V3</text>
<text x="156.5" y="177.2">UD+</text>
<text x="156.5" y="179.7">UD-</text>
<text x="163.8" y="177.2">DCD#</text>
<text x="164" y="174.7">DTR#</text>
<text x="166.3" y="179.7">RI#</text>
<text x="174.3" y="178.6">11</text>
<text x="174.3" y="176.1">12</text>
<text x="251" y="176.1">5</text>
<text x="251" y="178.6">6</text>
<text x="256.8" y="174.7">V3</text>
<text x="256.8" y="177.2">UD+</text>
<text x="256.8" y="179.7">UD-</text>
<text x="264.2" y="177.2">DCD#</text>
<text x="264.4" y="174.7">DTR#</text>
<text x="266.6" y="179.7">RI#</text>
<text x="274.6" y="178.6">11</text>
<text x="274.6" y="176.1">12</text>
<text x="150.6" y="181.1">7</text>
<text x="150.6" y="183.7">8</text>
<text x="156.5" y="182.3">NC</text>
<text x="156.5" y="184.8">NC</text>
<text x="164" y="182.3">DSR#</text>
<text x="164.2" y="184.8">CTS#</text>
<text x="174.3" y="183.7">9</text>
<text x="174.3" y="181.1">10</text>
<text x="251" y="181.1">7</text>
<text x="251" y="183.7">8</text>
<text x="256.8" y="182.3">NC</text>
<text x="256.8" y="184.8">NC</text>
<text x="264.3" y="182.3">DSR#</text>
<text x="264.5" y="184.8">CTS#</text>
<text x="274.6" y="183.7">9</text>
<text x="274.6" y="181.1">10</text>
<text x="155.2" y="196.2">GND</text>
<text x="166.4" y="196.2">VCC</text>
<text x="255.5" y="196.2">GND</text>
<text x="266.7" y="196.2">VCC</text>
<text x="155.2" y="198.8">CC1</text>
<text x="155.2" y="201.3">DP1</text>
<text x="155.2" y="203.8">DN1</text>
<text x="165.4" y="198.8">SBU2</text>
<text x="166.6" y="201.3">DN2</text>
<text x="166.8" y="203.8">DP2</text>
<text x="255.5" y="198.8">CC1</text>
<text x="255.5" y="201.3">DP1</text>
<text x="255.5" y="203.8">DN1</text>
<text x="265.7" y="198.8">SBU2</text>
<text x="267" y="201.3">DN2</text>
<text x="267.1" y="203.8">DP2</text>
<text x="155.2" y="206.4">SBU1</text>
<text x="166.6" y="206.4">CC2</text>
<text x="255.5" y="206.4">SBU1</text>
<text x="267" y="206.4">CC2</text>
</g>
<g font-size="1.8">
<text x="121.5" y="84.4">PC0</text>
<text x="121.5" y="86.9">PC1</text>
<text x="121.8" y="89.5">3V3</text>
<text x="202.4" y="84.4">AT_TXD</text>
<text x="202.4" y="86.9">AT_RXD</text>
<text x="202.4" y="89.5">AIN0</text>
<text x="267.8" y="86.3" transform="rotate(-90 267.8 86.3)">PA3</text>
<text x="280.5" y="86.3" transform="rotate(-90 280.5 86.3)">PWR_SW</text>
<text x="121.5" y="92">PC2</text>
<text x="121.5" y="94.5">PC3</text>
<text x="202.4" y="94.5">PB4</text>
<text x="202.4" y="92">AIN1</text>
<text x="255.1" y="92.6" transform="rotate(-90 255.1 92.6)">BAT_OUT</text>
<text x="286.2" y="90.1">M1.6 SMT Nut</text>
<text x="120.7" y="97.1">UPDI</text>
<text x="121.8" y="99.6">PA1</text>
<text x="202.4" y="99.6">PWR_SW</text>
<text x="202.4" y="97.1">PB5</text>
<text x="286.2" y="99">M1.6 SMT Nut</text>
<text x="121" y="107.2">GND</text>
<text x="121.8" y="102.2">PA3</text>
<text x="202.4" y="107.2">AIN3</text>
<text x="202.4" y="104.7">PA4</text>
<text x="202.4" y="102.2">PA5</text>
<text x="286.2" y="107.9">M1.6 SMT Nut</text>
<text x="117.6" y="109.8">I2C_SDA</text>
<text x="117.8" y="112.3">I2C_CLK</text>
<text x="202.4" y="109.8">AIN2</text>
<text x="116.9" y="117.4">BAT_OUT</text>
<text x="202.4" y="119.9">5V</text>
<text x="202.4" y="114.9">BAT</text>
<text x="236.1" y="118.8" transform="rotate(-90 236.1 118.8)">BAT</text>
<text x="241.1" y="119.4" transform="rotate(-90 241.1 119.4)">GND</text>
<text x="286.2" y="116.8">M1.6 SMT Nut</text>
<text x="121" y="122.5">GND</text>
<text x="202.4" y="122.5">GND</text>
<text x="255.1" y="124.5" transform="rotate(-90 255.1 124.5)">GND</text>
<text x="267.8" y="123.2" transform="rotate(-90 267.8 123.2)">GND</text>
<text x="280.5" y="123.2" transform="rotate(-90 280.5 123.2)">GND</text>
<text x="305.3" y="121.2">GND</text>
<text x="114.8" y="126.9">BREAKOUT PINS SWAPPED!</text>
<text x="187.2" y="127.6">GND</text>
<text x="193.5" y="126.9">BREAKOUT PINS SWAPPED!</text>
<text x="174.5" y="137.7">UPDI_TX</text>
<text x="141.1" y="144.1">UPDI</text>
<text x="174.5" y="144.1">UPDI_RX</text>
<text x="144.7" y="165" transform="rotate(-90 144.7 165)">GND</text>
<text x="183.3" y="166.9">3V3</text>
<text x="244.9" y="165" transform="rotate(-90 244.9 165)">GND</text>
<text x="283.7" y="166.9">3V3</text>
<text x="135.1" y="172">UPDI_RX</text>
<text x="135.3" y="169.5">UPDI_TX</text>
<text x="236.2" y="169.5">AT_RXD</text>
<text x="236.4" y="172">AT_TXD</text>
<text x="138.2" y="177.1">D+_U</text>
<text x="138.6" y="179.6">D-_U</text>
<text x="237.6" y="177.1">D+_AT</text>
<text x="238" y="179.6">D-_AT</text>
<text x="129.4" y="180.9" transform="rotate(-90 129.4 180.9)">3V3</text>
<text x="227.2" y="180.9" transform="rotate(-90 227.2 180.9)">3V3</text>
<text x="142.6" y="196.1">GND</text>
<text x="152.9" y="192.7">U$6</text>
<text x="179.5" y="196.1">5V</text>
<text x="242.9" y="196.1">GND</text>
<text x="253.2" y="192.7">U$4</text>
<text x="279.9" y="196.1">5V</text>
<text x="122.3" y="198.6">GND</text>
<text x="142" y="201.2">D+_U</text>
<text x="142.5" y="203.7">D-_U</text>
<text x="179.5" y="203.7">D+_U</text>
<text x="179.5" y="201.2">D-_U</text>
<text x="222.6" y="198.6">GND</text>
<text x="241.4" y="201.2">D+_AT</text>
<text x="241.9" y="203.7">D-_AT</text>
<text x="279.9" y="203.7">D+_AT</text>
<text x="279.9" y="201.2">D-_AT</text>
<text x="197.3" y="206.3">GND</text>
<text x="297.6" y="206.3">GND</text>
<text x="152.9" y="210.7">USB-C</text>
<text x="253.2" y="210.7">USB-C</text>
</g>
<g font-size="1.4">
<text x="269.2" y="109.1" transform="rotate(-90 269.2 109.1)">TS-1101VS SWITCH</text>
<text x="278.8" y="109.6" transform="rotate(-90 278.8 109.6)">TS-1101VS SWITCH</text>
</g>
</svg>
